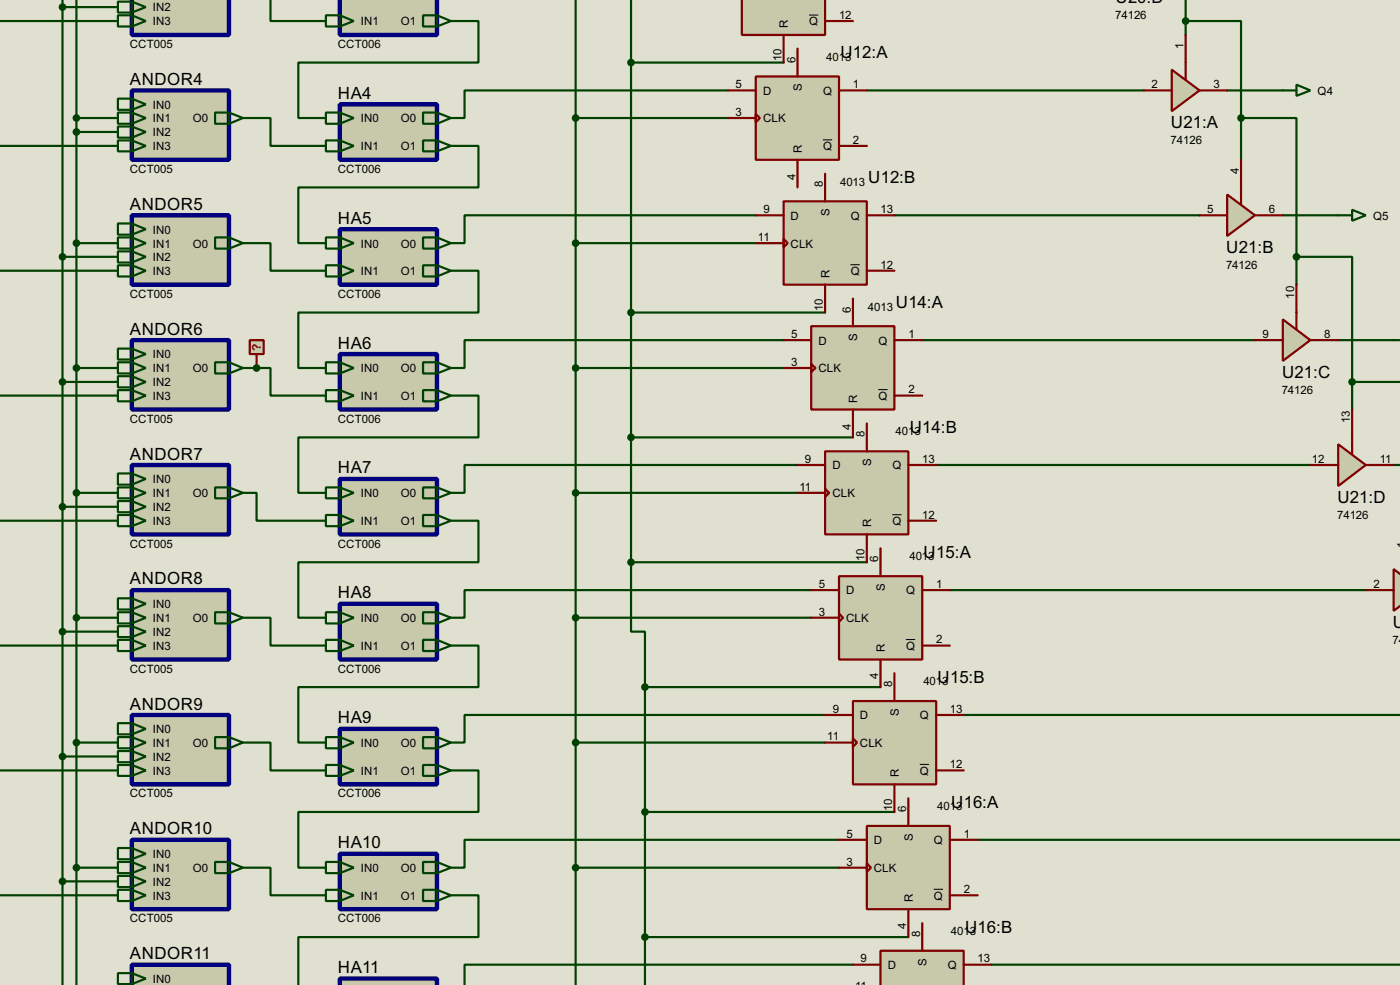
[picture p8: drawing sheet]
<svg xmlns="http://www.w3.org/2000/svg" width="256mm" height="180mm" viewBox="0 0 256 180" stroke-linecap="round" stroke-linejoin="round" font-family="sans-serif">
<path d="M0 0h256.5v180.3h-256.5z" fill="#e0e0d0"/>
<g fill="none" stroke="#004000" stroke-width=".4">
<path d="M11.5 -.1v180.4M14 -.1v180.4M49.6 -.1v4h10.1M105.5 -.1v180.4M115.6 -.1v103M217.2 -.1v6.5M-.1 3.9h21.7M11.5 1.3h10.1M82.6 3.9h5.1v7.6h-33v10.1h5M115.6 11.5h28M133.4 16.6h-48.3v5h-2.5M158.8 16.6h50.8"/>
<path d="M217.2 3.9h10.2v17.7M224.8 16.6h10.2M-.1 26.7h21.7M14 21.6h7.6M14 24.2h7.6M44.5 21.6h5.1v5.1h10.1M82.6 26.7h5.1v7.6h-33v10.2h5M105.5 21.6h27.9M138.5 39.4h-53.4v5.1h-2.5M163.9 39.4h55.9M227.4 21.6h10.1v25.4M227.4 21.6v7.7"/>
<path d="M235 39.4h10.2M-.1 49.6h21.7M11.5 47h10.1M14 44.5h7.6M44.5 44.5h5.1v5.1h10.1M82.6 49.6h5.1v7.6h-33v10.2h5M105.5 44.5h33M115.6 57.2h35.6M237.5 47h10.2v22.9M237.5 47v5.1M-.1 72.4h21.7M11.5 69.9h10.1"/>
<path d="M14 67.4h7.6M82.6 72.4h5.1v7.7h-33v10.1h5M105.5 67.4h38.1M143.6 62.3h-58.5v5.1h-2.5M169 62.3h60.9M245.2 62.3h10.1M247.7 69.9h8.8M247.7 69.9v5.1M-.1 95.3h21.7M11.5 92.8h10.1M14 90.2h7.6M44.5 90.2h2.5v5.1h12.7"/>
<path d="M82.6 95.3h5.1v7.6h-33v10.2h5M105.5 90.2h40.6M115.6 80.1h40.7M146.1 85.1h-61v5.1h-2.5M171.5 85.1h68.6M255.3 85.1h1.2M-.1 118.2h21.7M11.5 115.6h10.1M14 113.1h7.6M44.5 113.1h5.1v5.1h10.1M82.6 118.2h5.1v7.6h-33v10.1h5M105.5 113.1h43.1"/>
<path d="M115.6 102.9v12.7h2.6v10.2M115.6 102.9h43.2M148.6 108h-63.5v5.1h-2.5M174 108h76.2M11.5 138.5h10.1M14 135.9h7.6M44.5 135.9h5.1v5.1h10.1M105.5 135.9h45.7M118.2 125.8h43.1M118.2 125.8v54.5M151.2 130.9h-66.1v5h-2.5M176.6 130.9h79.9"/>
<path d="M-.1 141h21.7M14 158.8h7.6M44.5 158.8h5.1v5.1h10.1M82.6 141h5.1v7.6h-33v10.2h5M105.5 158.8h48.2M118.2 148.6h45.7M153.7 153.7h-68.6v5.1h-2.5M179.1 153.7h77.4M-.1 163.9h21.7M11.5 161.3h10.1M82.6 163.9h5.1v7.6h-33v8.8M118.2 171.5h48.2"/>
<path d="M156.3 176.6h-71.2v3.7M181.7 176.6h74.8"/>
</g>
<circle cx="47" cy="67.4" r=".2" fill="#004000"/>
<path d="M44.5 67.4h5.1v5h10.1" fill="none" stroke="#004000" stroke-width=".4"/>
<path d="M24.2 -.1h17.8v6.5h-17.8z" fill="#c8c8aa" stroke="#000080" stroke-width=".8"/>
<path d="M21.6 .3h2.6l2.5 1-2.5 1h-2.6zM21.6 2.8h2.6l2.5 1.1-2.5 1h-2.6zM24.2 .3v2M24.2 2.8v2.1" fill="none" stroke="#004000" stroke-width=".4"/>
<path d="M24.2 16.6h17.8v12.7h-17.8z" fill="#c8c8aa" stroke="#000080" stroke-width=".8"/>
<path d="M21.6 18.1h2.6l2.5 1-2.5 1h-2.6zM24.2 18.1v2M21.6 20.6h2.6l2.5 1-2.5 1.1h-2.6zM21.6 23.2h2.6l2.5 1-2.5 1h-2.6zM21.6 25.7h2.6l2.5 1-2.5 1h-2.6zM24.2 20.6v2.1M24.2 23.2v2M24.2 25.7v2M39.4 20.6h2.6l2.5 1-2.5 1.1h-2.6zM42 20.6v2.1" fill="none" stroke="#004000" stroke-width=".4"/>
<path d="M24.2 39.4h17.8v12.7h-17.8z" fill="#c8c8aa" stroke="#000080" stroke-width=".8"/>
<path d="M21.6 40.9h2.6l2.5 1.1-2.5 1h-2.6zM21.6 43.5h2.6l2.5 1-2.5 1h-2.6zM21.6 46h2.6l2.5 1-2.5 1.1h-2.6zM21.6 48.6h2.6l2.5 1-2.5 1h-2.6zM24.2 40.9v2.1M24.2 43.5v2M24.2 46v2.1M24.2 48.6v2M39.4 43.5h2.6l2.5 1-2.5 1h-2.6zM42 43.5v2" fill="none" stroke="#004000" stroke-width=".4"/>
<path d="M24.2 62.3h17.8v12.7h-17.8z" fill="#c8c8aa" stroke="#000080" stroke-width=".8"/>
<path d="M21.6 63.8h2.6l2.5 1-2.5 1h-2.6zM21.6 66.3h2.6l2.5 1.1-2.5 1h-2.6zM21.6 68.9h2.6l2.5 1-2.5 1h-2.6zM21.6 71.4h2.6l2.5 1-2.5 1.1h-2.6zM24.2 63.8v2M24.2 66.3v2.1M24.2 68.9v2M24.2 71.4v2.1M39.4 66.3h2.6l2.5 1.1-2.5 1h-2.6zM42 66.3v2.1" fill="none" stroke="#004000" stroke-width=".4"/>
<path d="M24.2 85.1h17.8v12.7h-17.8z" fill="#c8c8aa" stroke="#000080" stroke-width=".8"/>
<path d="M21.6 86.7h2.6l2.5 1-2.5 1h-2.6zM21.6 89.2h2.6l2.5 1-2.5 1h-2.6zM21.6 91.7h2.6l2.5 1.1-2.5 1h-2.6zM21.6 94.3h2.6l2.5 1-2.5 1h-2.6zM24.2 86.7v2M24.2 89.2v2M24.2 91.7v2.1M24.2 94.3v2M39.4 89.2h2.6l2.5 1-2.5 1h-2.6zM42 89.2v2" fill="none" stroke="#004000" stroke-width=".4"/>
<path d="M24.2 108h17.8v12.7h-17.8z" fill="#c8c8aa" stroke="#000080" stroke-width=".8"/>
<path d="M21.6 109.5h2.6l2.5 1-2.5 1.1h-2.6zM21.6 112.1h2.6l2.5 1-2.5 1h-2.6zM21.6 114.6h2.6l2.5 1-2.5 1h-2.6zM21.6 117.1h2.6l2.5 1.1-2.5 1h-2.6zM24.2 109.5v2.1M24.2 112.1v2M24.2 114.6v2M24.2 117.1v2.1M39.4 112.1h2.6l2.5 1-2.5 1h-2.6zM42 112.1v2" fill="none" stroke="#004000" stroke-width=".4"/>
<g fill="#004000" stroke="#004000" stroke-width=".4">
<circle cx="14" cy="21.6" r=".5"/>
<circle cx="14" cy="24.2" r=".5"/>
<circle cx="14" cy="67.4" r=".5"/>
<circle cx="11.4" cy="69.9" r=".5"/>
<circle cx="14" cy="44.5" r=".5"/>
<circle cx="11.4" cy="47" r=".5"/>
<circle cx="11.4" cy="1.3" r=".5"/>
<circle cx="14" cy="90.2" r=".5"/>
<circle cx="11.4" cy="92.8" r=".5"/>
</g>
<path d="M24.2 130.9h17.8v12.7h-17.8z" fill="#c8c8aa" stroke="#000080" stroke-width=".8"/>
<path d="M21.6 132.4h2.6l2.5 1-2.5 1h-2.6zM21.6 134.9h2.6l2.5 1-2.5 1.1h-2.6zM21.6 137.5h2.6l2.5 1-2.5 1h-2.6zM24.2 132.4v2M24.2 134.9v2.1M24.2 137.5v2M39.4 134.9h2.6l2.5 1-2.5 1.1h-2.6zM42 134.9v2.1M21.6 140h2.6l2.5 1-2.5 1h-2.6zM24.2 140v2" fill="none" stroke="#004000" stroke-width=".4"/>
<g fill="#004000" stroke="#004000" stroke-width=".4">
<circle cx="11.4" cy="115.6" r=".5"/>
<circle cx="14" cy="113.1" r=".5"/>
</g>
<path d="M24.2 153.7h17.8v12.7h-17.8z" fill="#c8c8aa" stroke="#000080" stroke-width=".8"/>
<path d="M21.6 155.2h2.6l2.5 1.1-2.5 1h-2.6zM21.6 157.8h2.6l2.5 1-2.5 1h-2.6zM24.2 155.2v2.1M24.2 157.8v2M39.4 157.8h2.6l2.5 1-2.5 1h-2.6zM42 157.8v2M21.6 160.3h2.6l2.5 1-2.5 1.1h-2.6zM21.6 162.9h2.6l2.5 1-2.5 1h-2.6zM24.2 160.3v2.1M24.2 162.9v2" fill="none" stroke="#004000" stroke-width=".4"/>
<g fill="#004000" stroke="#004000" stroke-width=".4">
<circle cx="11.4" cy="138.5" r=".5"/>
<circle cx="14" cy="135.9" r=".5"/>
</g>
<path d="M24.2 176.6h17.8v3.7h-17.8z" fill="#c8c8aa" stroke="#000080" stroke-width=".8"/>
<path d="M21.6 178.1h2.6l2.5 1-2.5 1h-2.6zM24.2 178.1v2" fill="none" stroke="#004000" stroke-width=".4"/>
<g fill="#004000" stroke="#004000" stroke-width=".4">
<circle cx="11.4" cy="161.3" r=".5"/>
<circle cx="14" cy="158.8" r=".5"/>
</g>
<path d="M214.7 12.8l5.1 3.8-5.1 3.8z" fill="#c8c8aa" stroke="#800000" stroke-width=".4"/>
<path d="M209.6 16.6h5.1M217.2 6.4v8.1M219.8 16.6h5" fill="none" stroke="#800000" stroke-width=".4"/>
<path d="M224.8 35.6l5.1 3.8-5.1 3.8z" fill="#c8c8aa" stroke="#800000" stroke-width=".4"/>
<path d="M219.8 39.4h5M227.4 29.3v8.1M229.9 39.4h5.1" fill="none" stroke="#800000" stroke-width=".4"/>
<circle cx="217.2" cy="3.9" r=".5" fill="#004000" stroke="#004000" stroke-width=".4"/>
<path d="M235 58.5l5.1 3.8-5.1 3.8z" fill="#c8c8aa" stroke="#800000" stroke-width=".4"/>
<path d="M237.5 52.1v8.2M229.9 62.3h5.1M240.1 62.3h5.1" fill="none" stroke="#800000" stroke-width=".4"/>
<circle cx="227.3" cy="21.6" r=".5" fill="#004000" stroke="#004000" stroke-width=".4"/>
<path d="M245.2 81.3l5 3.8-5 3.9z" fill="#c8c8aa" stroke="#800000" stroke-width=".4"/>
<path d="M247.7 75v8.1M240.1 85.1h5.1M250.2 85.1h5.1" fill="none" stroke="#800000" stroke-width=".4"/>
<circle cx="237.5" cy="47" r=".5" fill="#004000" stroke="#004000" stroke-width=".4"/>
<path d="M255.3 104.2l1.2 3.8-1.2 3.8z" fill="#c8c8aa" stroke="#800000" stroke-width=".4"/>
<path d="M250.2 108h5.1" fill="none" stroke="#800000" stroke-width=".4"/>
<circle cx="247.7" cy="69.9" r=".5" fill="#004000" stroke="#004000" stroke-width=".4"/>
<path d="M235 16.6h2.5M237.5 15.5l2.6 1.1-2.6 1zM245.2 39.4h2.5M247.7 38.4l2.5 1-2.5 1zM255.3 62.3h1.2" fill="none" stroke="#004000" stroke-width=".4"/>
<path d="M62.3 -.1h17.8v6.5h-17.8z" fill="#c8c8aa" stroke="#000080" stroke-width=".8"/>
<path d="M59.7 2.8h2.6l2.5 1.1-2.5 1h-2.6zM62.3 2.8v2.1M77.5 2.8h2.6l2.5 1.1-2.5 1h-2.6zM80.1 2.8v2.1" fill="none" stroke="#004000" stroke-width=".4"/>
<path d="M62.3 19.1h17.8v10.2h-17.8z" fill="#c8c8aa" stroke="#000080" stroke-width=".8"/>
<path d="M59.7 20.6h2.6l2.5 1-2.5 1.1h-2.6zM59.7 25.7h2.6l2.5 1-2.5 1h-2.6zM62.3 20.6v2.1M62.3 25.7v2M77.5 20.6h2.6l2.5 1-2.5 1.1h-2.6zM77.5 25.7h2.6l2.5 1-2.5 1h-2.6zM80.1 20.6v2.1M80.1 25.7v2" fill="none" stroke="#004000" stroke-width=".4"/>
<path d="M62.3 42h17.8v10.1h-17.8z" fill="#c8c8aa" stroke="#000080" stroke-width=".8"/>
<path d="M59.7 43.5h2.6l2.5 1-2.5 1h-2.6zM59.7 48.6h2.6l2.5 1-2.5 1h-2.6zM62.3 43.5v2M62.3 48.6v2M77.5 43.5h2.6l2.5 1-2.5 1h-2.6zM77.5 48.6h2.6l2.5 1-2.5 1h-2.6zM80.1 43.5v2M80.1 48.6v2" fill="none" stroke="#004000" stroke-width=".4"/>
<path d="M62.3 64.8h17.8v10.2h-17.8z" fill="#c8c8aa" stroke="#000080" stroke-width=".8"/>
<path d="M59.7 66.3h2.6l2.5 1.1-2.5 1h-2.6zM59.7 71.4h2.6l2.5 1-2.5 1.1h-2.6zM62.3 66.3v2.1M62.3 71.4v2.1M77.5 66.3h2.6l2.5 1.1-2.5 1h-2.6zM77.5 71.4h2.6l2.5 1-2.5 1.1h-2.6zM80.1 66.3v2.1M80.1 71.4v2.1" fill="none" stroke="#004000" stroke-width=".4"/>
<path d="M62.3 87.7h17.8v10.1h-17.8z" fill="#c8c8aa" stroke="#000080" stroke-width=".8"/>
<path d="M59.7 89.2h2.6l2.5 1-2.5 1h-2.6zM59.7 94.3h2.6l2.5 1-2.5 1h-2.6zM62.3 89.2v2M62.3 94.3v2M77.5 89.2h2.6l2.5 1-2.5 1h-2.6zM77.5 94.3h2.6l2.5 1-2.5 1h-2.6zM80.1 89.2v2M80.1 94.3v2" fill="none" stroke="#004000" stroke-width=".4"/>
<path d="M62.3 110.5h17.8v10.2h-17.8z" fill="#c8c8aa" stroke="#000080" stroke-width=".8"/>
<path d="M59.7 112.1h2.6l2.5 1-2.5 1h-2.6zM59.7 117.1h2.6l2.5 1.1-2.5 1h-2.6zM62.3 112.1v2M62.3 117.1v2.1M77.5 112.1h2.6l2.5 1-2.5 1h-2.6zM77.5 117.1h2.6l2.5 1.1-2.5 1h-2.6zM80.1 112.1v2M80.1 117.1v2.1" fill="none" stroke="#004000" stroke-width=".4"/>
<path d="M62.3 133.4h17.8v10.2h-17.8z" fill="#c8c8aa" stroke="#000080" stroke-width=".8"/>
<path d="M59.7 134.9h2.6l2.5 1-2.5 1.1h-2.6zM62.3 134.9v2.1M77.5 134.9h2.6l2.5 1-2.5 1.1h-2.6zM80.1 134.9v2.1M59.7 140h2.6l2.5 1-2.5 1h-2.6zM62.3 140v2M77.5 140h2.6l2.5 1-2.5 1h-2.6zM80.1 140v2" fill="none" stroke="#004000" stroke-width=".4"/>
<path d="M62.3 156.3h17.8v10.1h-17.8z" fill="#c8c8aa" stroke="#000080" stroke-width=".8"/>
<path d="M59.7 157.8h2.6l2.5 1-2.5 1h-2.6zM62.3 157.8v2M77.5 157.8h2.6l2.5 1-2.5 1h-2.6zM80.1 157.8v2M59.7 162.9h2.6l2.5 1-2.5 1h-2.6zM62.3 162.9v2M77.5 162.9h2.6l2.5 1-2.5 1h-2.6zM80.1 162.9v2" fill="none" stroke="#004000" stroke-width=".4"/>
<path d="M62.3 179.1h17.8v1.2h-17.8z" fill="#c8c8aa" stroke="#000080" stroke-width=".8"/>
<path d="M135.9 -.1h15.3v6.5h-15.3z" fill="#c8c8aa" stroke="#800000" stroke-width=".4"/>
<path d="M143.6 6.4v5.1M151.2 3.9h5.1" fill="none" stroke="#800000" stroke-width=".4"/>
<path d="M148.2 2.8h1.7" fill="none" stroke="#000" stroke-width=".18"/>
<path d="M138.5 14h15.2v15.3h-15.2z" fill="#c8c8aa" stroke="#800000" stroke-width=".4"/>
<path d="M133.4 16.6h5.1M146.1 8.9v5.1M153.7 16.6h5.1M133.4 21.6h5.1M138.5 20.9l.7 .7-.7 .8zM146.1 29.3v5M153.7 26.7h5.1" fill="none" stroke="#800000" stroke-width=".4"/>
<path d="M150.8 25.6h1.7" fill="none" stroke="#000" stroke-width=".18"/>
<path d="M143.6 36.9h15.2v15.2h-15.2z" fill="#c8c8aa" stroke="#800000" stroke-width=".4"/>
<path d="M138.5 39.4h5.1M151.2 31.8v5.1M158.8 39.4h5.1M138.5 44.5h5.1M143.6 43.7l.7 .8-.7 .8zM151.2 52.1v5.1M158.8 49.6h5.1" fill="none" stroke="#800000" stroke-width=".4"/>
<path d="M155.8 48.5h1.7" fill="none" stroke="#000" stroke-width=".18"/>
<path d="M148.6 59.7h15.3v15.3h-15.3z" fill="#c8c8aa" stroke="#800000" stroke-width=".4"/>
<path d="M156.3 54.7v5M143.6 62.3h5M143.6 67.4h5M148.6 66.6l.8 .8-.8 .7zM156.3 75v5.1M163.9 62.3h5.1M163.9 72.4h5.1" fill="none" stroke="#800000" stroke-width=".4"/>
<path d="M160.9 71.3h1.7" fill="none" stroke="#000" stroke-width=".18"/>
<path d="M151.2 82.6h15.2v15.2h-15.2z" fill="#c8c8aa" stroke="#800000" stroke-width=".4"/>
<path d="M158.8 77.5v5.1M146.1 85.1h5.1M146.1 90.2h5.1M151.2 89.5l.7 .7-.7 .8zM158.8 97.8v5.1M166.4 85.1h5.1M166.4 95.3h5.1" fill="none" stroke="#800000" stroke-width=".4"/>
<path d="M163.5 94.2h1.7" fill="none" stroke="#000" stroke-width=".18"/>
<path d="M153.7 105.5h15.3v15.2h-15.3z" fill="#c8c8aa" stroke="#800000" stroke-width=".4"/>
<path d="M148.6 108h5.1M148.6 113.1h5.1M153.7 112.3l.8 .8-.8 .7zM161.3 100.4v5.1M169 108h5M169 118.2h5M161.3 120.7v5.1" fill="none" stroke="#800000" stroke-width=".4"/>
<path d="M166 117.1h1.7" fill="none" stroke="#000" stroke-width=".18"/>
<path d="M156.3 128.3h15.2v15.3h-15.2z" fill="#c8c8aa" stroke="#800000" stroke-width=".4"/>
<path d="M151.2 130.9h5.1M151.2 135.9h5.1M156.3 135.2l.7 .7-.7 .8zM163.9 123.2v5.1M171.5 130.9h5.1M163.9 143.6v5M171.5 141h5.1" fill="none" stroke="#800000" stroke-width=".4"/>
<path d="M168.5 139.9h1.7" fill="none" stroke="#000" stroke-width=".18"/>
<path d="M158.8 151.2h15.2v15.2h-15.2z" fill="#c8c8aa" stroke="#800000" stroke-width=".4"/>
<path d="M153.7 153.7h5.1M153.7 158.8h5.1M158.8 158l.8 .8-.8 .8zM166.4 146.1v5.1M174 153.7h5.1M166.4 166.4v5.1M174 163.9h5.1" fill="none" stroke="#800000" stroke-width=".4"/>
<path d="M171.1 162.8h1.7" fill="none" stroke="#000" stroke-width=".18"/>
<path d="M161.3 174h15.3v6.3h-15.3z" fill="#c8c8aa" stroke="#800000" stroke-width=".4"/>
<path d="M156.3 176.6h5M169 169v5M176.6 176.6h5.1" fill="none" stroke="#800000" stroke-width=".4"/>
<g fill="#004000" stroke="#004000" stroke-width=".4">
<circle cx="105.4" cy="21.6" r=".5"/>
<circle cx="105.4" cy="44.5" r=".5"/>
<circle cx="105.4" cy="67.4" r=".5"/>
<circle cx="105.4" cy="113.1" r=".5"/>
<circle cx="105.4" cy="90.2" r=".5"/>
<circle cx="105.4" cy="135.9" r=".5"/>
<circle cx="105.4" cy="158.8" r=".5"/>
<circle cx="115.6" cy="11.5" r=".5"/>
<circle cx="115.6" cy="57.2" r=".5"/>
<circle cx="115.6" cy="80.1" r=".5"/>
<circle cx="115.6" cy="102.9" r=".5"/>
<circle cx="118.1" cy="125.8" r=".5"/>
<circle cx="118.1" cy="148.6" r=".5"/>
<circle cx="118.1" cy="171.5" r=".5"/>
</g>
<path d="M45.8 62.3h2.5v2.5h-2.5z" fill="#c8c8aa" stroke="#800000" stroke-width=".4"/>
<path d="M47 64.8v2.6" fill="none" stroke="#800000" stroke-width=".4"/>
<circle cx="47" cy="67.4" r=".5" fill="#004000" stroke="#004000" stroke-width=".4"/>
<g font-size="3.5">
<text x="204.4" y=".6">U20:D</text>
<text x="154" y="10.6">U12:A</text>
<text x="23.8" y="15.5">ANDOR4</text>
<text x="61.9" y="18">HA4</text>
<text x="214.5" y="23.5">U21:A</text>
<text x="159.1" y="33.5">U12:B</text>
<text x="23.8" y="38.4">ANDOR5</text>
<text x="61.9" y="40.9">HA5</text>
<text x="224.7" y="46.3">U21:B</text>
<text x="164.1" y="56.4">U14:A</text>
<text x="23.8" y="61.3">ANDOR6</text>
<text x="61.9" y="63.8">HA6</text>
<text x="234.9" y="69.1">U21:C</text>
<text x="166.7" y="79.3">U14:B</text>
<text x="23.8" y="84.1">ANDOR7</text>
<text x="61.9" y="86.7">HA7</text>
<text x="245" y="92.1">U21:D</text>
<text x="23.8" y="107">ANDOR8</text>
<text x="169.2" y="102.1">U15:A</text>
<text x="61.9" y="109.5">HA8</text>
<text x="255.2" y="114.9">U</text>
<text x="171.8" y="125">U15:B</text>
<text x="23.8" y="129.9">ANDOR9</text>
<text x="61.9" y="132.4">HA9</text>
<text x="174.3" y="147.8">U16:A</text>
<text x="23.8" y="152.7">ANDOR10</text>
<text x="61.9" y="155.3">HA10</text>
<text x="176.8" y="170.7">U16:B</text>
<text x="23.8" y="175.6">ANDOR11</text>
<text x="61.9" y="178.1">HA11</text>
</g>
<text font-size="2.5" fill="#800000" x="47.8" y="64.2" transform="rotate(-90 47.8 64.2)">?</text>
<g font-size="2.4">
<text x="28" y="2.1">IN2</text>
<text x="28" y="4.6">IN3</text>
<text x="66.1" y="4.6">IN1</text>
<text x="73.4" y="4.6">O1</text>
<text x="144.4" y="5.1" transform="rotate(-90 144.4 5.1)">R</text>
<text x="148.2" y="4.6">Q</text>
<text x="153.7" y="3.5">12</text>
<text x="204.3" y="3.5">74126</text>
<text x="23.8" y="8.8">CCT005</text>
<text x="61.9" y="8.8">CCT006</text>
<text x="143.2" y="11.2" transform="rotate(-90 143.2 11.2)">10</text>
<text x="145.7" y="11.5" transform="rotate(-90 145.7 11.5)">6</text>
<text x="151.4" y="11.1">4013</text>
<text x="216.8" y="8.9" transform="rotate(-90 216.8 8.9)">1</text>
<text x="134.8" y="16.2">5</text>
<text x="139.8" y="17.3">D</text>
<text x="146.9" y="16.7" transform="rotate(-90 146.9 16.7)">S</text>
<text x="150.8" y="17.3">Q</text>
<text x="156.3" y="16.2">1</text>
<text x="211" y="16.2">2</text>
<text x="222.3" y="16.2">3</text>
<text x="241.4" y="17.3">Q4</text>
<text x="28" y="19.9">IN0</text>
<text x="28" y="22.4">IN1</text>
<text x="35.3" y="22.4">O0</text>
<text x="66.1" y="22.4">IN0</text>
<text x="73.4" y="22.4">O0</text>
<text x="134.8" y="21.2">3</text>
<text x="139.8" y="22.4">CLK</text>
<text x="28" y="25">IN2</text>
<text x="28" y="27.5">IN3</text>
<text x="66.1" y="27.5">IN1</text>
<text x="73.4" y="27.5">O1</text>
<text x="146.9" y="27.9" transform="rotate(-90 146.9 27.9)">R</text>
<text x="150.8" y="27.5">Q</text>
<text x="156.3" y="26.3">2</text>
<text x="214.5" y="26.4">74126</text>
<text x="23.8" y="31.7">CCT005</text>
<text x="61.9" y="31.7">CCT006</text>
<text x="145.7" y="33" transform="rotate(-90 145.7 33)">4</text>
<text x="150.8" y="34.3" transform="rotate(-90 150.8 34.3)">8</text>
<text x="153.9" y="34">4013</text>
<text x="227" y="31.8" transform="rotate(-90 227 31.8)">4</text>
<text x="139.9" y="39">9</text>
<text x="144.8" y="40.2">D</text>
<text x="152" y="39.6" transform="rotate(-90 152 39.6)">S</text>
<text x="155.8" y="40.2">Q</text>
<text x="161.3" y="39">13</text>
<text x="221.2" y="39">5</text>
<text x="232.5" y="39">6</text>
<text x="251.5" y="40.2">Q5</text>
<text x="28" y="42.7">IN0</text>
<text x="28" y="45.3">IN1</text>
<text x="28" y="47.8">IN2</text>
<text x="35.3" y="45.3">O0</text>
<text x="66.1" y="45.3">IN0</text>
<text x="73.4" y="45.3">O0</text>
<text x="138.9" y="44.1">11</text>
<text x="144.8" y="45.3">CLK</text>
<text x="28" y="50.4">IN3</text>
<text x="66.1" y="50.4">IN1</text>
<text x="73.4" y="50.4">O1</text>
<text x="152" y="50.8" transform="rotate(-90 152 50.8)">R</text>
<text x="155.8" y="50.4">Q</text>
<text x="161.3" y="49.2">12</text>
<text x="224.6" y="49.2">74126</text>
<text x="23.8" y="54.5">CCT005</text>
<text x="61.9" y="54.5">CCT006</text>
<text x="150.8" y="57" transform="rotate(-90 150.8 57)">10</text>
<text x="155.9" y="57.2" transform="rotate(-90 155.9 57.2)">6</text>
<text x="159" y="56.8">4013</text>
<text x="237.1" y="54.7" transform="rotate(-90 237.1 54.7)">10</text>
<text x="28" y="65.6">IN0</text>
<text x="145" y="61.9">5</text>
<text x="149.9" y="63.1">D</text>
<text x="157.1" y="62.4" transform="rotate(-90 157.1 62.4)">S</text>
<text x="160.9" y="63.1">Q</text>
<text x="166.4" y="61.9">1</text>
<text x="231.3" y="61.9">9</text>
<text x="242.6" y="61.9">8</text>
<text x="28" y="68.1">IN1</text>
<text x="28" y="70.7">IN2</text>
<text x="35.3" y="68.1">O0</text>
<text x="66.1" y="68.1">IN0</text>
<text x="73.4" y="68.1">O0</text>
<text x="145" y="67">3</text>
<text x="149.9" y="68.1">CLK</text>
<text x="166.4" y="72">2</text>
<text x="23.8" y="77.4">CCT005</text>
<text x="28" y="73.2">IN3</text>
<text x="61.9" y="77.4">CCT006</text>
<text x="66.1" y="73.2">IN1</text>
<text x="73.4" y="73.2">O1</text>
<text x="157.1" y="73.7" transform="rotate(-90 157.1 73.7)">R</text>
<text x="160.9" y="73.2">Q</text>
<text x="234.8" y="72.1">74126</text>
<text x="247.3" y="77.5" transform="rotate(-90 247.3 77.5)">13</text>
<text x="155.9" y="78.7" transform="rotate(-90 155.9 78.7)">4</text>
<text x="158.4" y="80" transform="rotate(-90 158.4 80)">8</text>
<text x="164.1" y="79.7">4013</text>
<text x="28" y="88.5">IN0</text>
<text x="146.5" y="89.8">11</text>
<text x="147.5" y="84.7">9</text>
<text x="152.5" y="85.9">D</text>
<text x="159.6" y="85.3" transform="rotate(-90 159.6 85.3)">S</text>
<text x="163.5" y="85.9">Q</text>
<text x="169" y="84.7">13</text>
<text x="240.3" y="84.7">12</text>
<text x="252.8" y="84.7">11</text>
<text x="28" y="91">IN1</text>
<text x="28" y="93.6">IN2</text>
<text x="35.3" y="91">O0</text>
<text x="66.1" y="91">IN0</text>
<text x="73.4" y="91">O0</text>
<text x="152.5" y="91">CLK</text>
<text x="169" y="94.9">12</text>
<text x="245" y="95">74126</text>
<text x="23.8" y="100.3">CCT005</text>
<text x="28" y="96.1">IN3</text>
<text x="61.9" y="100.3">CCT006</text>
<text x="66.1" y="96.1">IN1</text>
<text x="73.4" y="96.1">O1</text>
<text x="159.6" y="96.5" transform="rotate(-90 159.6 96.5)">R</text>
<text x="163.5" y="96.1">Q</text>
<text x="257.5" y="100.4" transform="rotate(-90 257.5 100.4)">1</text>
<text x="150" y="107.6">5</text>
<text x="158.4" y="102.7" transform="rotate(-90 158.4 102.7)">10</text>
<text x="160.9" y="102.9" transform="rotate(-90 160.9 102.9)">6</text>
<text x="166.6" y="102.6">4013</text>
<text x="171.5" y="107.6">1</text>
<text x="251.6" y="107.6">2</text>
<text x="28" y="111.3">IN0</text>
<text x="28" y="113.9">IN1</text>
<text x="35.3" y="113.9">O0</text>
<text x="66.1" y="113.9">IN0</text>
<text x="73.4" y="113.9">O0</text>
<text x="150" y="112.7">3</text>
<text x="155" y="108.8">D</text>
<text x="155" y="113.9">CLK</text>
<text x="162.1" y="108.1" transform="rotate(-90 162.1 108.1)">S</text>
<text x="166" y="108.8">Q</text>
<text x="28" y="116.4">IN2</text>
<text x="28" y="119">IN3</text>
<text x="66.1" y="119">IN1</text>
<text x="73.4" y="119">O1</text>
<text x="162.1" y="119.4" transform="rotate(-90 162.1 119.4)">R</text>
<text x="166" y="119">Q</text>
<text x="171.5" y="117.8">2</text>
<text x="255.1" y="117.8">741</text>
<text x="23.8" y="123.1">CCT005</text>
<text x="61.9" y="123.1">CCT006</text>
<text x="160.9" y="124.4" transform="rotate(-90 160.9 124.4)">4</text>
<text x="163.5" y="125.8" transform="rotate(-90 163.5 125.8)">8</text>
<text x="169.2" y="125.4">4013</text>
<text x="152.6" y="130.5">9</text>
<text x="157.5" y="131.7">D</text>
<text x="164.7" y="131" transform="rotate(-90 164.7 131)">S</text>
<text x="168.5" y="131.7">Q</text>
<text x="174" y="130.5">13</text>
<text x="28" y="134.2">IN0</text>
<text x="28" y="136.7">IN1</text>
<text x="35.3" y="136.7">O0</text>
<text x="66.1" y="136.7">IN0</text>
<text x="73.4" y="136.7">O0</text>
<text x="151.6" y="135.5">11</text>
<text x="157.5" y="136.7">CLK</text>
<text x="28" y="139.3">IN2</text>
<text x="28" y="141.8">IN3</text>
<text x="66.1" y="141.8">IN1</text>
<text x="73.4" y="141.8">O1</text>
<text x="164.7" y="142.2" transform="rotate(-90 164.7 142.2)">R</text>
<text x="168.5" y="141.8">Q</text>
<text x="174" y="140.6">12</text>
<text x="23.8" y="146">CCT005</text>
<text x="61.9" y="146">CCT006</text>
<text x="163.5" y="148.4" transform="rotate(-90 163.5 148.4)">10</text>
<text x="166" y="148.6" transform="rotate(-90 166 148.6)">6</text>
<text x="171.7" y="148.3">4013</text>
<text x="155.1" y="153.3">5</text>
<text x="160.1" y="154.5">D</text>
<text x="167.2" y="153.9" transform="rotate(-90 167.2 153.9)">S</text>
<text x="171.1" y="154.5">Q</text>
<text x="176.6" y="153.3">1</text>
<text x="28" y="157.1">IN0</text>
<text x="28" y="159.6">IN1</text>
<text x="35.3" y="159.6">O0</text>
<text x="66.1" y="159.6">IN0</text>
<text x="73.4" y="159.6">O0</text>
<text x="155.1" y="158.4">3</text>
<text x="160.1" y="159.6">CLK</text>
<text x="28" y="162.1">IN2</text>
<text x="28" y="164.7">IN3</text>
<text x="66.1" y="164.7">IN1</text>
<text x="73.4" y="164.7">O1</text>
<text x="167.2" y="165.1" transform="rotate(-90 167.2 165.1)">R</text>
<text x="171.1" y="164.7">Q</text>
<text x="176.6" y="163.5">2</text>
<text x="23.8" y="168.8">CCT005</text>
<text x="61.9" y="168.8">CCT006</text>
<text x="166" y="170.1" transform="rotate(-90 166 170.1)">4</text>
<text x="168.6" y="171.5" transform="rotate(-90 168.6 171.5)">8</text>
<text x="174.2" y="171.2">4013</text>
<text x="28" y="179.9">IN0</text>
<text x="157.7" y="176.2">9</text>
<text x="162.6" y="177.4">D</text>
<text x="169.8" y="176.7" transform="rotate(-90 169.8 176.7)">S</text>
<text x="173.6" y="177.4">Q</text>
<text x="179.1" y="176.2">13</text>
<text x="156.7" y="181.3">11</text>
</g>
</svg>
